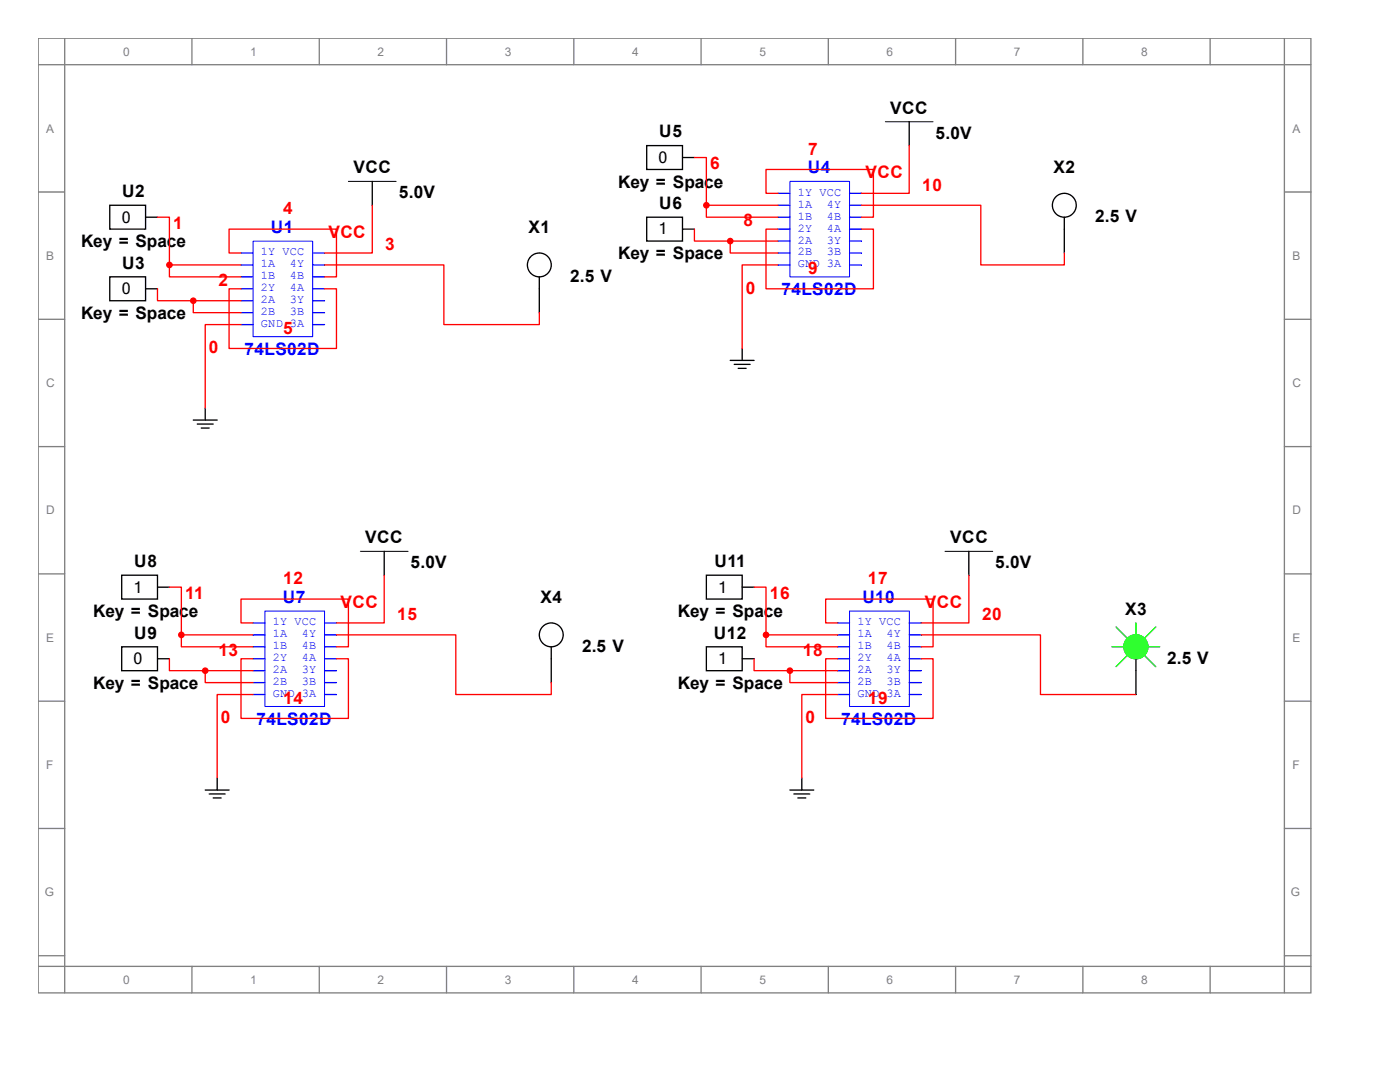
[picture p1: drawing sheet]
<svg xmlns="http://www.w3.org/2000/svg" width="279mm" height="216mm" viewBox="0 0 279 216" stroke-linecap="round" stroke-linejoin="round" font-family="sans-serif">
<g fill="none" stroke="#808080" stroke-width=".26">
<path d="M7.6 7.6h254v190.5h-254zM7.6 12.9h254M12.9 7.6v190.5M38.3 7.6v5.3M63.7 7.6v5.3M89.1 7.6v5.3M114.5 7.6v5.3M139.9 7.6v5.3M165.3 7.6v5.3M190.7 7.6v5.3M216.1 7.6v5.3M241.5 7.6v5.3"/>
<path d="M256.3 7.6v190.5M7.6 38.3h5.3M256.3 38.3h5.3M7.6 63.7h5.3M256.3 63.7h5.3M7.6 89.1h5.3M256.3 89.1h5.3M7.6 114.5h5.3M256.3 114.5h5.3M7.6 139.9h5.3M256.3 139.9h5.3M7.6 165.3h5.3"/>
<path d="M256.3 165.3h5.3M7.6 190.7h5.3M7.6 192.8h254M38.3 192.8v5.3M63.7 192.8v5.3M89.1 192.8v5.3M114.5 192.8v5.3M139.9 192.8v5.3M165.3 192.8v5.3M190.7 192.8v5.3M216.1 192.8v5.3M241.5 192.8v5.3"/>
<path d="M256.3 190.7h5.3"/>
</g>
<path d="M74.3 36.2v4.8M38.6 83.8h4.7M39.4 84.6h3.1M40.2 85.4h1.6M41 81.4v2.4" fill="none" stroke="#000" stroke-width=".26"/>
<path d="M69.5 36.2h9.6" fill="none" stroke="#000" stroke-width=".2"/>
<path d="M50.5 48.1h11.9v19.1h-11.9z" fill="none" stroke="#00f" stroke-width=".2"/>
<path d="M48.1 52.9h2.4" fill="none" stroke="#00f" stroke-width=".26"/>
<path d="M48.1 55.2h2.4" fill="none" stroke="#00f" stroke-width=".26"/>
<path d="M48.1 50.5h2.4" fill="none" stroke="#00f" stroke-width=".26"/>
<path d="M48.1 60h2.4" fill="none" stroke="#00f" stroke-width=".26"/>
<path d="M48.1 62.4h2.4" fill="none" stroke="#00f" stroke-width=".26"/>
<path d="M48.1 57.6h2.4" fill="none" stroke="#00f" stroke-width=".26"/>
<path d="M48.1 64.8h2.4" fill="none" stroke="#00f" stroke-width=".26"/>
<path d="M62.4 60h2.4" fill="none" stroke="#00f" stroke-width=".26"/>
<path d="M62.4 62.4h2.4" fill="none" stroke="#00f" stroke-width=".26"/>
<path d="M62.4 64.8h2.4" fill="none" stroke="#00f" stroke-width=".26"/>
<path d="M62.4 52.9h2.4" fill="none" stroke="#00f" stroke-width=".26"/>
<path d="M62.4 55.2h2.4" fill="none" stroke="#00f" stroke-width=".26"/>
<path d="M62.4 57.6h2.4" fill="none" stroke="#00f" stroke-width=".26"/>
<path d="M62.4 50.5h2.4" fill="none" stroke="#00f" stroke-width=".26"/>
<path d="M181.5 24.3v4.8M21.9 41h7.2v4.7h-7.2zM21.9 55.2h7.2v4.8h-7.2zM29.1 43.3h2.3M29.1 57.6h2.3M145.7 71.9h4.8M146.5 72.7h3.2M147.3 73.5h1.6M148.1 69.5v2.4" fill="none" stroke="#000" stroke-width=".26"/>
<path d="M31.4 43.3h2.4v9.6M31.4 57.6v2.4h7.2M33.8 52.9v2.3h14.3M33.8 52.9h14.3M48.1 50.5h-2.4v-4.8h21.5v9.5h-2.4M48.1 57.6h-2.4v11.9h21.5v-11.9h-2.4M74.3 41v9.5h-9.5M38.6 60v2.4h9.5M38.6 60h9.5" fill="none" stroke="#f00" stroke-width=".26"/>
<g fill="#f00" stroke="#f00" stroke-width=".26">
<circle cx="33.8" cy="52.9" r=".53"/>
<circle cx="38.6" cy="60" r=".53"/>
</g>
<path d="M176.7 24.3h9.5" fill="none" stroke="#000" stroke-width=".2"/>
<path d="M157.6 36.2h11.9v19h-11.9z" fill="none" stroke="#00f" stroke-width=".2"/>
<path d="M155.3 41h2.3" fill="none" stroke="#00f" stroke-width=".26"/>
<path d="M155.3 43.3h2.3" fill="none" stroke="#00f" stroke-width=".26"/>
<path d="M155.3 38.6h2.3" fill="none" stroke="#00f" stroke-width=".26"/>
<path d="M155.3 48.1h2.3" fill="none" stroke="#00f" stroke-width=".26"/>
<path d="M155.3 50.5h2.3" fill="none" stroke="#00f" stroke-width=".26"/>
<path d="M155.3 45.7h2.3" fill="none" stroke="#00f" stroke-width=".26"/>
<path d="M155.3 52.9h2.3" fill="none" stroke="#00f" stroke-width=".26"/>
<path d="M169.5 48.1h2.4" fill="none" stroke="#00f" stroke-width=".26"/>
<path d="M169.5 50.5h2.4" fill="none" stroke="#00f" stroke-width=".26"/>
<path d="M169.5 52.9h2.4" fill="none" stroke="#00f" stroke-width=".26"/>
<path d="M169.5 41h2.4" fill="none" stroke="#00f" stroke-width=".26"/>
<path d="M169.5 43.3h2.4" fill="none" stroke="#00f" stroke-width=".26"/>
<path d="M169.5 45.7h2.4" fill="none" stroke="#00f" stroke-width=".26"/>
<path d="M169.5 38.6h2.4" fill="none" stroke="#00f" stroke-width=".26"/>
<path d="M129.1 29.1h7.1v4.7h-7.1zM136.2 31.4h2.4M129.1 43.3h7.1v4.8h-7.1zM136.2 45.7h2.4M76.7 110v4.8M41 157.6h4.7M41.8 158.4h3.1M42.5 159.2h1.6M43.3 155.3v2.3" fill="none" stroke="#000" stroke-width=".26"/>
<g fill="#f00" stroke="#f00" stroke-width=".26">
<circle cx="141" cy="41" r=".53"/>
<circle cx="145.7" cy="48.1" r=".53"/>
</g>
<path d="M138.6 31.4h2.4v9.6M155.3 38.6h-2.4v-4.8h21.4v9.5h-2.4M181.5 29.1v9.5h-9.6M138.6 45.7v2.4h7.1M141 41v2.3h14.3M141 41h14.3M145.7 48.1v2.4h9.6M145.7 48.1h9.6M155.3 45.7h-2.4v11.9h21.4v-11.9h-2.4" fill="none" stroke="#f00" stroke-width=".26"/>
<path d="M71.9 110h9.5" fill="none" stroke="#000" stroke-width=".2"/>
<path d="M52.9 121.9h11.9v19.1h-11.9z" fill="none" stroke="#00f" stroke-width=".2"/>
<path d="M50.5 126.7h2.4" fill="none" stroke="#00f" stroke-width=".26"/>
<path d="M50.5 129.1h2.4" fill="none" stroke="#00f" stroke-width=".26"/>
<path d="M50.5 124.3h2.4" fill="none" stroke="#00f" stroke-width=".26"/>
<path d="M50.5 133.8h2.4" fill="none" stroke="#00f" stroke-width=".26"/>
<path d="M50.5 136.2h2.4" fill="none" stroke="#00f" stroke-width=".26"/>
<path d="M50.5 131.4h2.4" fill="none" stroke="#00f" stroke-width=".26"/>
<path d="M50.5 138.6h2.4" fill="none" stroke="#00f" stroke-width=".26"/>
<path d="M64.8 133.8h2.4" fill="none" stroke="#00f" stroke-width=".26"/>
<path d="M64.8 136.2h2.4" fill="none" stroke="#00f" stroke-width=".26"/>
<path d="M64.8 138.6h2.4" fill="none" stroke="#00f" stroke-width=".26"/>
<path d="M64.8 126.7h2.4" fill="none" stroke="#00f" stroke-width=".26"/>
<path d="M64.8 129.1h2.4" fill="none" stroke="#00f" stroke-width=".26"/>
<path d="M64.8 131.4h2.4" fill="none" stroke="#00f" stroke-width=".26"/>
<path d="M64.8 124.3h2.4" fill="none" stroke="#00f" stroke-width=".26"/>
<path d="M24.3 114.8h7.1v4.7h-7.1zM31.4 117.2h2.4M193.4 110v4.8M24.3 129.1h7.1v4.7h-7.1zM31.4 131.4h2.4M157.6 157.6h4.8M158.4 158.4h3.2M159.2 159.2h1.6M160 155.3v2.3" fill="none" stroke="#000" stroke-width=".26"/>
<g fill="#f00" stroke="#f00" stroke-width=".26">
<circle cx="36.2" cy="126.7" r=".53"/>
<circle cx="41" cy="133.8" r=".53"/>
</g>
<path d="M33.8 117.2h2.4v9.5M76.7 114.8v9.5h-9.5M33.8 131.4v2.4h7.2M36.2 126.7v2.4h14.3M36.2 126.7h14.3M41 133.8v2.4h9.5M41 133.8h9.5M50.5 124.3h-2.4v-4.8h21.4v9.6h-2.3M50.5 131.4h-2.4v12h21.4v-12h-2.3" fill="none" stroke="#f00" stroke-width=".26"/>
<path d="M188.6 110h9.5" fill="none" stroke="#000" stroke-width=".2"/>
<path d="M169.5 121.9h12v19.1h-12z" fill="none" stroke="#00f" stroke-width=".2"/>
<path d="M167.2 126.7h2.3" fill="none" stroke="#00f" stroke-width=".26"/>
<path d="M167.2 129.1h2.3" fill="none" stroke="#00f" stroke-width=".26"/>
<path d="M167.2 124.3h2.3" fill="none" stroke="#00f" stroke-width=".26"/>
<path d="M167.2 133.8h2.3" fill="none" stroke="#00f" stroke-width=".26"/>
<path d="M167.2 136.2h2.3" fill="none" stroke="#00f" stroke-width=".26"/>
<path d="M167.2 131.4h2.3" fill="none" stroke="#00f" stroke-width=".26"/>
<path d="M167.2 138.6h2.3" fill="none" stroke="#00f" stroke-width=".26"/>
<path d="M181.5 133.8h2.3" fill="none" stroke="#00f" stroke-width=".26"/>
<path d="M181.5 136.2h2.3" fill="none" stroke="#00f" stroke-width=".26"/>
<path d="M181.5 138.6h2.3" fill="none" stroke="#00f" stroke-width=".26"/>
<path d="M181.5 126.7h2.3" fill="none" stroke="#00f" stroke-width=".26"/>
<path d="M181.5 129.1h2.3" fill="none" stroke="#00f" stroke-width=".26"/>
<path d="M181.5 131.4h2.3" fill="none" stroke="#00f" stroke-width=".26"/>
<path d="M181.5 124.3h2.3" fill="none" stroke="#00f" stroke-width=".26"/>
<g fill="none" stroke="#000" stroke-width=".26">
<path d="M107.6 55.2v7.2M212.4 43.3v7.2M141 114.8h7.1v4.7h-7.1zM148.1 117.2h2.4M110 129.1v7.1M141 129.1h7.1v4.7h-7.1zM148.1 131.4h2.4M226.7 131.4v7.2"/>
<circle cx="107.6" cy="52.9" r="2.38"/>
<circle cx="212.4" cy="41" r="2.38"/>
<circle cx="110" cy="126.7" r="2.38"/>
<circle cx="226.7" cy="129.1" r="2.38"/>
</g>
<g fill="#f00" stroke="#f00" stroke-width=".26">
<circle cx="152.9" cy="126.7" r=".53"/>
<circle cx="157.6" cy="133.8" r=".53"/>
</g>
<g fill="none" stroke="#f00" stroke-width=".26">
<path d="M64.8 52.9h23.8v11.9h19v-2.4M155.3 52.9h-7.2v16.6M171.9 41h23.8v11.9h16.7v-2.4M48.1 64.8h-7.1v16.6M150.5 117.2h2.4v9.5M193.4 114.8v9.5h-9.6M50.5 138.6h-7.2v16.7M67.2 126.7h23.8v11.9h19v-2.4M150.5 131.4v2.4h7.1M152.9 126.7v2.4h14.3M152.9 126.7h14.3M157.6 133.8v2.4h9.6"/>
<path d="M157.6 133.8h9.6M167.2 124.3h-2.4v-4.8h21.4v9.6h-2.4M167.2 131.4h-2.4v12h21.4v-12h-2.4M167.2 138.6h-7.2v16.7M183.8 126.7h23.8v11.9h19.1"/>
</g>
<path d="M221.9 129.1h2.4M222.7 125.1l2.4 2.4M225.1 130.7l-2.4 2.3M226.7 124.3v2.4M228.3 130.7l2.4 2.3M229.1 129.1h2.4M230.7 125.1l-2.4 2.4" fill="none" stroke="#0f0" stroke-width=".26"/>
<circle cx="226.7" cy="129.1" r="2.38" fill="#0f0" stroke="#0f0" stroke-width=".26"/>
<g font-size="3.4">
<text x="177.7" y="22.6">VCC</text>
<text x="131.6" y="27.4">U5</text>
<text x="186.7" y="27.7">5.0V</text>
<text x="70.5" y="34.5">VCC</text>
<text x="210.3" y="34.5">X2</text>
<text x="24.4" y="39.3">U2</text>
<text x="79.6" y="39.6">5.0V</text>
<text x="123.4" y="37.5">Key = Space</text>
<text x="131.6" y="41.7">U6</text>
<text x="105.5" y="46.5">X1</text>
<text x="218.6" y="44.4">2.5 V</text>
<text x="16.2" y="49.4">Key = Space</text>
<text x="24.4" y="53.6">U3</text>
<text x="123.4" y="51.8">Key = Space</text>
<text x="113.8" y="56.3">2.5 V</text>
<text x="16.2" y="63.7">Key = Space</text>
<text x="26.8" y="113.2">U8</text>
<text x="72.9" y="108.4">VCC</text>
<text x="81.9" y="113.4">5.0V</text>
<text x="142.6" y="113.2">U11</text>
<text x="189.6" y="108.4">VCC</text>
<text x="198.6" y="113.4">5.0V</text>
<text x="18.6" y="123.2">Key = Space</text>
<text x="107.9" y="120.3">X4</text>
<text x="135.3" y="123.2">Key = Space</text>
<text x="224.5" y="122.7">X3</text>
<text x="26.8" y="127.4">U9</text>
<text x="116.2" y="130.1">2.5 V</text>
<text x="142.5" y="127.4">U12</text>
<text x="18.6" y="137.5">Key = Space</text>
<text x="135.3" y="137.5">Key = Space</text>
<text x="232.9" y="132.5">2.5 V</text>
</g>
<g font-size="3.4" fill="#f00">
<text x="141.7" y="33.8">6</text>
<text x="161.3" y="30.9">7</text>
<text x="172.7" y="35.6">VCC</text>
<text x="184.1" y="38">10</text>
<text x="34.5" y="45.7">1</text>
<text x="56.5" y="42.8">4</text>
<text x="65.5" y="47.5">VCC</text>
<text x="148.4" y="45.1">8</text>
<text x="76.9" y="49.9">3</text>
<text x="43.6" y="57.1">2</text>
<text x="148.8" y="58.6">0</text>
<text x="161.3" y="54.7">9</text>
<text x="41.7" y="70.5">0</text>
<text x="56.5" y="66.6">5</text>
<text x="37" y="119.5">11</text>
<text x="56.5" y="116.6">12</text>
<text x="153.7" y="119.5">16</text>
<text x="173.2" y="116.6">17</text>
<text x="67.9" y="121.3">VCC</text>
<text x="79.3" y="123.7">15</text>
<text x="184.6" y="121.3">VCC</text>
<text x="196" y="123.7">20</text>
<text x="43.6" y="130.9">13</text>
<text x="160.2" y="130.9">18</text>
<text x="56.5" y="140.4">14</text>
<text x="173.2" y="140.4">19</text>
<text x="44.1" y="144.4">0</text>
<text x="160.8" y="144.4">0</text>
</g>
<g font-size="3.4" fill="#00f">
<text x="161.2" y="34.5">U4</text>
<text x="54" y="46.5">U1</text>
<text x="156" y="58.9">74LS02D</text>
<text x="48.8" y="70.8">74LS02D</text>
<text x="56.4" y="120.3">U7</text>
<text x="172.1" y="120.3">U10</text>
<text x="51.2" y="144.6">74LS02D</text>
<text x="167.9" y="144.6">74LS02D</text>
</g>
<g font-size="3.2">
<text x="131.4" y="32.5">0</text>
<text x="24.3" y="44.4">0</text>
<text x="131.4" y="46.8">1</text>
<text x="24.3" y="58.7">0</text>
<text x="26.7" y="118.2">1</text>
<text x="143.3" y="118.2">1</text>
<text x="26.7" y="132.5">0</text>
<text x="143.3" y="132.5">1</text>
</g>
<g font-size="2.4" fill="#808080">
<text x="24.6" y="11.1">0</text>
<text x="50" y="11.1">1</text>
<text x="75.4" y="11.1">2</text>
<text x="100.8" y="11.1">3</text>
<text x="126.2" y="11.1">4</text>
<text x="151.6" y="11.1">5</text>
<text x="177" y="11.1">6</text>
<text x="202.4" y="11.1">7</text>
<text x="227.8" y="11.1">8</text>
<text x="9.2" y="26.5">A</text>
<text x="257.9" y="26.5">A</text>
<text x="9.2" y="51.9">B</text>
<text x="257.9" y="51.9">B</text>
<text x="9.2" y="77.3">C</text>
<text x="257.9" y="77.3">C</text>
<text x="9.2" y="102.7">D</text>
<text x="257.9" y="102.7">D</text>
<text x="9.2" y="128.1">E</text>
<text x="257.9" y="128.1">E</text>
<text x="9.2" y="153.5">F</text>
<text x="257.9" y="153.5">F</text>
<text x="8.9" y="178.9">G</text>
<text x="257.6" y="178.9">G</text>
<text x="24.6" y="196.3">0</text>
<text x="50" y="196.3">1</text>
<text x="75.4" y="196.3">2</text>
<text x="100.8" y="196.3">3</text>
<text x="126.2" y="196.3">4</text>
<text x="151.6" y="196.3">5</text>
<text x="177" y="196.3">6</text>
<text x="202.4" y="196.3">7</text>
<text x="227.8" y="196.3">8</text>
</g>
<g font-size="2.4" fill="#00f">
<text x="159.2" y="41.4">1A</text>
<text x="159.2" y="39.1">1Y VCC</text>
<text x="165" y="41.4">4Y</text>
<text x="159.2" y="43.8">1B</text>
<text x="159.2" y="46.2">2Y</text>
<text x="165" y="43.8">4B</text>
<text x="165" y="46.2">4A</text>
<text x="52.1" y="53.3">1A</text>
<text x="52.1" y="51">1Y VCC</text>
<text x="57.9" y="53.3">4Y</text>
<text x="159.2" y="48.6">2A</text>
<text x="159.2" y="51">2B</text>
<text x="159.2" y="53.3">GND 3A</text>
<text x="165" y="48.6">3Y</text>
<text x="165" y="51">3B</text>
<text x="52.1" y="55.8">1B</text>
<text x="52.1" y="58.1">2Y</text>
<text x="57.9" y="55.8">4B</text>
<text x="57.9" y="58.1">4A</text>
<text x="52.1" y="60.5">2A</text>
<text x="52.1" y="62.9">2B</text>
<text x="52.1" y="65.3">GND 3A</text>
<text x="57.9" y="60.5">3Y</text>
<text x="57.9" y="62.9">3B</text>
<text x="54.4" y="124.8">1Y VCC</text>
<text x="171.2" y="124.8">1Y VCC</text>
<text x="54.4" y="127.2">1A</text>
<text x="54.4" y="129.5">1B</text>
<text x="54.4" y="132">2Y</text>
<text x="60.2" y="127.2">4Y</text>
<text x="60.2" y="129.5">4B</text>
<text x="60.2" y="132">4A</text>
<text x="171.2" y="127.2">1A</text>
<text x="171.2" y="129.5">1B</text>
<text x="171.2" y="132">2Y</text>
<text x="176.9" y="127.2">4Y</text>
<text x="176.9" y="129.5">4B</text>
<text x="176.9" y="132">4A</text>
<text x="54.4" y="134.3">2A</text>
<text x="54.4" y="136.7">2B</text>
<text x="60.2" y="134.3">3Y</text>
<text x="60.2" y="136.7">3B</text>
<text x="171.2" y="134.3">2A</text>
<text x="171.2" y="136.7">2B</text>
<text x="176.9" y="134.3">3Y</text>
<text x="176.9" y="136.7">3B</text>
<text x="54.4" y="139.1">GND 3A</text>
<text x="171.2" y="139.1">GND 3A</text>
</g>
</svg>
